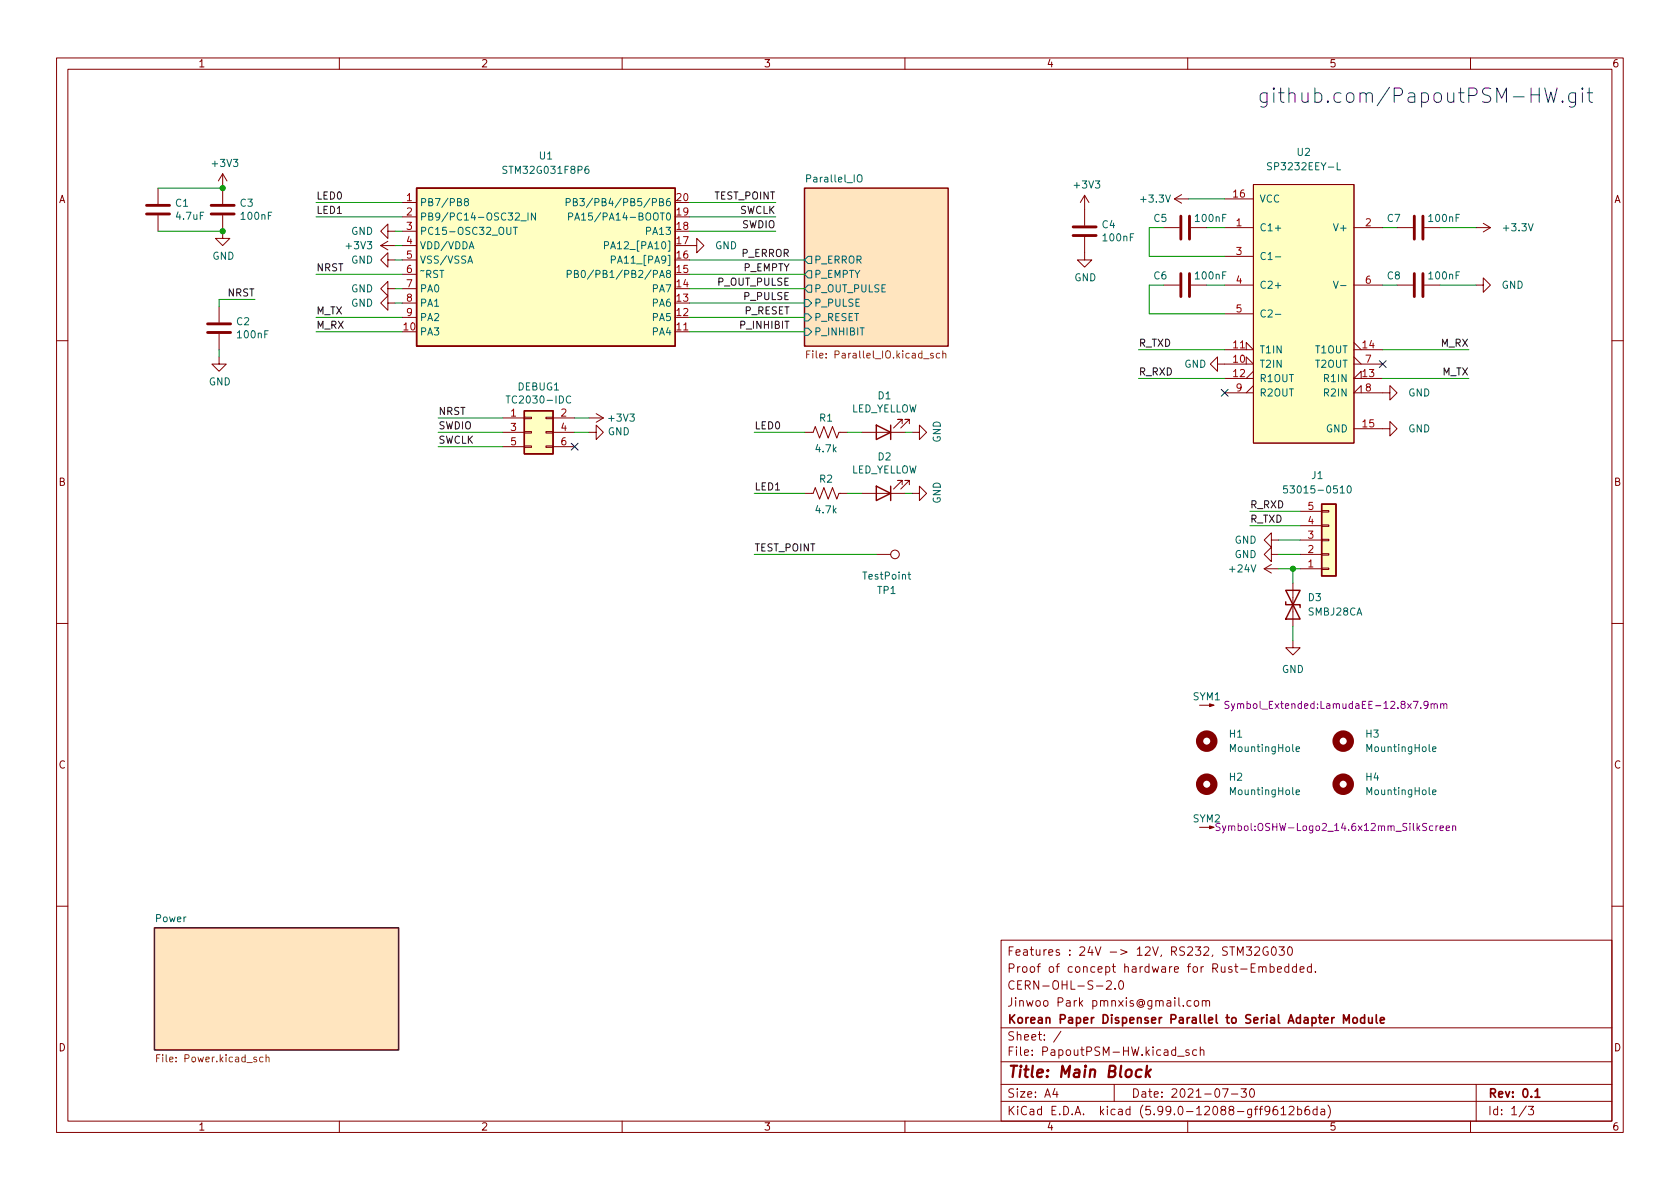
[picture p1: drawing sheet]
<svg xmlns="http://www.w3.org/2000/svg" width="297mm" height="210mm" viewBox="0 0 297 210" stroke-linecap="round" stroke-linejoin="round" font-family="sans-serif">
<g fill="none" stroke="#840000" stroke-width=".18">
<path d="M10 10.2h277v190.1h-277zM12 12.2h273v186.1h-273zM60 10.2v2M110 10.2v2M160 10.2v2M210 10.2v2M260 10.2v2M27.9 33.3v2.8M27.9 38.1v2.8M39.4 38.1v4.1h1.2l-1.2 1.2-1.3-1.2h1.3M39.4 30.7l-.8 1.3M39.4 30.7v5.4"/>
<path d="M39.4 30.7l.7 1.3M71.1 35.8h2.6M71.1 38.3h2.6M191.8 34.5l-.8 1.3M191.8 34.5v5.4M191.8 34.5l.7 1.3M207.6 35.2h2.6M207.6 35.2l1.3 .7M208.9 34.4l-1.3 .8M216.5 35.2h5.1M221.6 32.6h17.8v45.8h-17.8zM262.3 39.5l1.2 .8"/>
<path d="M38.7 54.2v2.8M38.7 59v2.8M67.3 43.4h2.5M67.3 43.4l1.3 .8M68.6 46v-1.3l-1.3 1.3 1.3 1.2v-1.2h1.2M68.6 40.9v-1.3l-1.3 1.3 1.3 1.3v-1.3h1.2M68.6 53.6v-1.3l-1.3 1.3 1.3 1.3v-1.3h1.2M68.6 51v-1.2l-1.3 1.2 1.3 1.3v-1.3h1.2M68.6 42.7l-1.3 .7M71.1 40.9h2.6M71.1 43.4h2.6M71.1 46h2.6"/>
<path d="M71.1 48.5h2.6M71.1 51h2.6M71.1 53.6h2.6M71.1 56.1h2.6M119.4 58.7h2.5M121.9 43.4h1.3v-1.2l1.3 1.2-1.3 1.3v-1.3M191.8 41.9v4.1h1.2l-1.2 1.2-1.3-1.2h1.3M205.7 50.4h2.8M205.7 40.3h2.8M210.6 50.4h2.8M210.6 40.3h2.8M216.5 50.4h5.1"/>
<path d="M216.5 40.3h5.1M216.5 45.3h5.1M216.5 55.5h5.1M239.4 50.4h5.1M239.4 40.3h5.1M247 50.4h2.8M247 40.3h2.8M251.8 50.4h2.8M251.8 40.3h2.8M261 50.4h1.3v-1.3l1.2 1.3-1.2 1.3v-1.3M261 40.3h2.5M263.5 40.3l-1.2 .7"/>
<path d="M10 60.2h2M38.7 63.1v1.3h1.3l-1.3 1.3-1.2-1.3h1.2M88.9 73.9h3.8M88.9 76.4h3.8M88.9 79h3.8M92.7 78.9h1.3v.2h-1.3zM92.7 76.3h1.3v.3h-1.3zM92.7 73.8h1.3v.2h-1.3zM96.5 78.9h1.3v.2h-1.3zM96.5 76.3h1.3v.3h-1.3zM96.5 73.8h1.3v.2h-1.3zM97.8 73.9h3.8"/>
<path d="M97.8 76.4h3.8M97.8 79h3.8M104.1 76.4h1.3v-1.2l1.3 1.2-1.3 1.3v-1.3M104.1 73.9h2.6M105.4 73.1l1.3 .8M106.7 73.9l-1.3 .8M142.2 76.4h1.6l.3-1 .8 2.1 .8-2.1 .7 2.1 .8-2.1 .8 2.1 .3-1.1h1.6M152.4 76.4h7.6M159.5 74.9v-.7h-.8h.8l-1.5 1.5M160.8 74.9v-.7h-.8h.8l-1.5 1.5M161.3 76.4h1.3v-1.2l1.2 1.2-1.2 1.3v-1.3M215.3 64.4v-1.3l-1.3 1.3 1.3 1.3v-1.3h6.3l-1.3-1.3v1.3"/>
<path d="M216.5 61.8h5.1l-1.3-1.2v1.2M216.5 66.9h5.1M216.5 69.5h5.1M221.6 65.7l-1.3 1.2M221.6 68.2l-1.3 1.3M239.4 75.8h6.3v-1.3l1.3 1.3-1.3 1.3v-1.3M239.4 64.4h5.1M239.4 61.8h5.1M239.4 60.6l1.3 1.2M239.4 63.1l1.3 1.3M240.7 69.5v-1.3l-1.3 1.3h6.3v-1.3l1.3 1.3-1.3 1.2v-1.2M240.7 66.9v-1.2l-1.3 1.2h5.1"/>
<path d="M285 60.2h2M142.2 87.2h1.6l.3-1 .8 2.1 .8-2.1 .7 2.1 .8-2.1 .8 2.1 .3-1.1h1.6M152.4 87.2h7.6M154.9 98h2.6M159.5 85.7v-.7h-.8h.8l-1.5 1.5M160.8 85.7v-.7h-.8h.8l-1.5 1.5M161.3 87.2h1.3v-1.2l1.2 1.2-1.2 1.3v-1.3M224.8 98v-1.2l-1.3 1.2 1.3 1.3v-1.3h1.3M224.8 95.5v-1.3l-1.3 1.3 1.3 1.3v-1.3h1.3M224.8 99.8l-1.3 .8M229.9 98h3.8M229.9 95.5h3.8"/>
<path d="M229.9 93h3.8M229.9 90.4h3.8M233.7 90.3h1.2v.2h-1.2zM233.7 92.8h1.2v.3h-1.2zM233.7 95.4h1.2v.2h-1.2zM233.7 97.9h1.2v.3h-1.2zM10 110.2h2M223.5 100.6l1.3 .7M223.5 100.6h2.6M228.6 113.3v1.2h1.3l-1.3 1.3-1.3-1.3h1.3M228.6 103.1v7.6M229.9 100.6h3.8"/>
<path d="M233.7 100.5h1.2v.2h-1.2zM285 110.2h2M212.1 124.7h2.5M212.1 146.3h2.5M10 160.2h2M177 166.3h108v32h-108zM195.6 173.6l.6-.2 .2 .2 .1 .3-.9 1h.9M197.1 174.8v.1M197.9 173.6l.2-.2a.81 .81 0 0 1 .6 .7 .81 .81 0 0 1-.3 .8h-.1a.81 .81 0 0 1-.4-1.3zM209.2 177.8v.1M210.6 177l-.5-.1-.2 .3v.4l.1 .3h.6M211.3 177l.3-.1 .3 .3v.4l-.3 .3h-.3l-.2-.3v-.4z"/>
<path d="M212.6 177.1l.2-.2 .3 .1 .1 .9M212.6 176.9v1M213.2 177.1l.2-.2 .4 .1 .1 .9M218.8 168.9v-1.5l.5 1.1 .5-1.1v1.5M220.4 167.4h.9l-.5 .6 .4 .1v.7l-.2 .1h-.4l-.2-.1M221.9 167.6l.5-.2 .2 .2 .1 .3-.9 1h.9M222.6 171.1l.2-.2 .3 .1 .1 .9M222.6 170.9v1M223.2 171.1l.2-.2 .4 .1 .1 .9M224.1 167.5a.74 .74 0 0 0-.9 .5 .74 .74 0 0 0 .6 .9l.4-.1v-.5h-.3M224.6 171l.4-.1 .3 .3v.4l-.2 .3h-.5M224.6 170.4v1.5"/>
<path d="M224.9 167.6l.2-.2a.81 .81 0 0 1 .6 .7 .81 .81 0 0 1-.3 .8h-.1a.81 .81 0 0 1-.4-1.3zM225.9 171.4l.7-.1-.1-.3-.4-.1-.2 .2v.8h.6M226.1 167.4h1l-.5 .6 .4 .1v.7l-.2 .1h-.4l-.3-.1M227.8 167.6l.2-.2a.81 .81 0 0 1 .6 .7 .81 .81 0 0 1-.3 .8h-.2a.81 .81 0 0 1-.3-1.3zM227.9 171l-.5-.1-.3 .3v.4l.2 .3h.6M227.9 170.4v1.5M229.2 171l-.4-.1-.3 .3v.4l.1 .3h.6M229.2 170.4v1.5M229.9 171.4l.7-.1-.1-.3-.4-.1-.2 .2v.8h.6M231.9 171l-.5-.1-.3 .3v.4l.2 .3h.6M231.9 170.4v1.5M232.6 171.8v.1"/>
<path d="M285 160.2h2M60 198.3v2M110 198.3v2M160 198.3v2M177 194.8h108M177 191.8h108M177 187.8h108M177 181.8h108M186.5 192.5l-.4 1h1M186.9 193v1M187.6 182.4l-1.3 1.9M197 191.8v3"/>
<path d="M208.2 186.8h1.2M210 198.3v2M210.2 185.7l-.3-.1-.3 .2 .1 .3 .5 .1v.4h-.6M211.6 185.7l-.5-.1-.2 .3v.4l.1 .3h.6M212.2 185.8l.2-.2 .4 .1 .1 .9M212.2 185.1v1.5M216.1 192.5h1l-.6 1.5M217.7 193.5h1.2M219.4 192.5h1l-.5 .6 .4 .1v.7l-.2 .1h-.5l-.2-.1M221.1 192.7l.2-.2a.81 .81 0 0 1 .6 .7 .81 .81 0 0 1-.3 .8h-.2a.81 .81 0 0 1-.3-1.3zM224.5 196.3l-.3 .3-.4-.1-.2-.2 .2-.6 .4-.1 .2 .2a.99 .99 0 0 1-.3 1.3h-.3M225.8 195.6a.59 .59 0 0 0-.7 .7v.5l.1 .3h.4l.3-.1v-.5l-.1-.2-.4-.1-.3 .3"/>
<path d="M226.5 196.1l.4-.5v1.5M226.5 197.1h.9M227.9 195.8l.6-.2 .2 .2 .1 .3-.9 1h.9M229.4 196.2l.5-.1 .2 .3v.4l-.1 .3h-.6M229.4 195.6v1.5M231.4 195.6a.59 .59 0 0 0-.7 .7v.5l.2 .3h.4l.2-.1 .1-.5-.2-.2-.4-.1-.3 .3M232.9 196.2l-.5-.1-.3 .3v.4l.2 .3h.6M232.9 195.6v1.5M233.6 196.2h.5l.1 .9M234.2 196.5l-.5 .1a.29 .29 0 0 0-.2 .2 .29 .29 0 0 0 .2 .3h.5M234.8 195.4a1.72 1.72 0 0 1 0 2.3M260 198.3v2"/>
<path d="M261 191.8v6.5M269.9 195.6l-1.3 1.9M270.2 195.6h1l-.6 .6 .5 .1v.7l-.2 .1h-.5l-.2-.1"/>
<circle cx="158.2" cy="98" r=".76"/>
</g>
<path d="M241.3 179.4v1.5M242 179.9l.1 1h.3l.2-.1M242.6 179.9v1M243.3 179.4v1.3l.3 .2M237.6 180.9v-1.5l.5 1.1 .5-1.1v1.5M239.3 180l.4-.1 .3 .3v.4l-.3 .3h-.4l-.1-.3v-.4zM241.3 180l-.5-.1-.2 .3v.4l.1 .3h.6M244.1 180.4l.7-.1-.1-.3-.4-.1-.2 .2v.8h.6M271.4 193l.4-.5v1.5M271.4 194h.9" fill="none" stroke="#840000" stroke-width=".3"/>
<path d="M201.9 189.2a.66 .66 0 0 0-1 .3l-.1 .6 .2 .3 .1 .1 .6-.1M202.8 188.5l-.2 2M202.8 189.7l.5 .8M203.5 189.1l-.9 .8" fill="none" stroke="#840000" stroke-width=".4"/>
<g fill="#ffe5bf" stroke="#ffe5bf" stroke-width=".18">
<path d="M142.2 33.3h25.4v27.9h-25.4z"/>
<path d="M27.3 164.1h43.2v21.6h-43.2z"/>
</g>
<path d="M73.7 33.3h45.7v27.9h-45.7zM142.2 33.3h25.4v27.9h-25.4zM92.7 72.6h5.1v7.7h-5.1zM154.9 75.2l2.6 1.2-2.6 1.3zM157.5 75.2v2.5M154.9 86l2.6 1.2-2.6 1.3zM157.5 86v2.5M233.7 89.1h2.5v12.7h-2.5zM227.3 106.4v.5h2.6v.5M227.3 104.4h2.6l-2.6 5.1h2.6z" fill="none" stroke="#840000" stroke-width=".25"/>
<g fill="none" stroke="#006464" stroke-width=".18">
<path d="M82.3 35.7l-.2-.3 .1-.2 .1-.1 .4 .1 .1 .2v.1l-.6 .2-.1 .2 .1 .4 .1 .1 .4-.1 .1-.2v-.3l-.2-.1M92.1 39h1M93.4 37.7v1.2M94.7 37.7v1.2l-.7-1.2v1.2M100.1 35.8l.6-.1 .1-.2v-.3l-.7-.1v1.3M100.5 38.3h.6l.2-.2-.1-.3-.7-.1v1.2M101.4 35.7h.5l.1-.2v-.3l-.6-.1v1.3h.5l.1-.1 .1-.3-.3-.3M101.6 38.9l.4-1.2 .5 1.2M101.7 38.6h.6M102.5 35.1h.8l-.4 .5 .4 .1v.6l-.2 .1-.6-.1M151.6 31.1l.3-.2a.43 .43 0 0 1 .5 .4v.5a.42 .42 0 0 1-.4 .4 .42 .42 0 0 1-.4-.4zM224.8 28.8h-.5l-.1 .1v.3l.5 .3 .1 .3-.2 .2h-.5"/>
<path d="M236.4 28.8v1.2h.6M82.7 46.5l.4-1.2 .5 1.2M89.6 40.2v1l.2 .3 .4-.1 .1-.2v-1M90.8 40.2h.7M91.1 40.2v1.3M100.3 48.5l.6-.1 .1-.2v-.3l-.7-.1v1.3M101.6 48.4h.5l.1-.2v-.3l-.6-.1v1.3h.4l.2-.1 .1-.3-.3-.3M103 47.9l.1-.1a.68 .68 0 0 1 .4 .6 .68 .68 0 0 1-.4 .7 .84 .84 0 0 1-.1-1.2zM106.9 43.4l.6-.1 .1-.1-.1-.3-.6-.2v1.3M108.1 45.9h.6l.1-.2v-.3l-.7-.1v1.2M142.2 53h.7l.6 .6-.6 .6h-.7zM142.2 55.5h.7l.6 .6-.6 .7h-.7z"/>
<path d="M142.2 58h.7l.6 .7-.6 .6h-.7zM142.9 45.3h.6v1.3h-.6l-.7-.6zM142.9 50.4h.6v1.3h-.6l-.7-.7zM142.9 47.9h.6v1.2h-.6l-.7-.6zM225.5 45.4h1M225.5 55.6h1M235.8 49.7l.4 1.3 .4-1.3M237 50.5h1M89.5 70h.7M100.9 70.1a.6 .6 0 0 0-.8 .5 .6 .6 0 0 0 .6 .7l.2-.1M227.6 85.9h-.6l-.1 .6 .2-.1 .4 .1 .2 .1-.1 .5-.2 .1-.5-.1M238.3 86l.2-.1a.68 .68 0 0 1 .4 .6 .68 .68 0 0 1-.4 .7l-.2-.1-.1-.4z"/>
<path d="M160.5 101.6h.5M160.7 101.2v1l.3 .2M229.2 132.5l.6-.1-.1-.3h-.4l-.1 .1v.6h.5M253.3 132.5l.6-.1-.1-.3h-.3l-.2 .1 .1 .6h.4M229.2 140.1l.6-.1-.1-.3h-.4l-.1 .2v.6h.5M253.3 140.1l.6-.1-.1-.3h-.3l-.2 .2 .1 .6h.4"/>
</g>
<path d="M142.6 62.6h.4M143.2 62h-.6v1.3M166.1 62.5h-.3l-.3 .2 .2 .6h.4M166.7 62.6l.2-.1h.3v.8M166.7 62v1.3M27.7 187.1h.4M28.3 186.5h-.6v1.3M46.5 187l-.4-.1-.2 .3 .1 .5h.5M47 187l.2-.1 .3 .1 .1 .8M47 186.5v1.3" fill="none" stroke="#725600" stroke-width=".18"/>
<path d="M27.3 164.1h43.2v21.6h-43.2z" fill="none" stroke="#480000" stroke-width=".25"/>
<g fill="none" stroke="#840000" stroke-width="1.3">
<circle cx="213.4" cy="138.7" r="1.27"/>
<circle cx="213.4" cy="131.1" r="1.27"/>
<circle cx="237.5" cy="131.1" r="1.27"/>
<circle cx="237.5" cy="138.7" r="1.27"/>
</g>
<g fill="#840000" stroke="#840000" stroke-width=".18">
<path d="M213.9 146l.7 .3-.7 .3z"/>
<path d="M213.9 124.5l.7 .2-.7 .3z"/>
</g>
<g fill="none" stroke="#840084" stroke-width=".18">
<path d="M217.3 124.1l-.5-.1-.2 .1v.4l.6 .2 .1 .3-.3 .3-.4-.1M217.7 124.4l.3 .9M218.3 124.4l-.4 1.2-.2 .1M253 124.6l.2-.2 .3 .1 .1 .8M253 124.4v.9M253.6 124.6l.2-.2 .3 .1v.8M254.7 124.6l.2-.2 .3 .1 .1 .8M254.7 124.4v.9M255.3 124.6l.2-.2 .3 .1v.8M215.7 145.7l-.5-.1-.2 .2 .1 .3 .6 .3v.4l-.2 .1-.5-.1M216.1 146l.3 .9M216.7 146l-.4 1.2-.2 .1"/>
<path d="M254.6 146.4l.6-.1-.1-.2-.3-.1-.2 .2 .1 .6h.4M255.7 146.4l.6-.1-.1-.2-.3-.1-.2 .2 .1 .6h.4M256.8 146.1l.2-.1 .3 .1 .1 .8M256.8 146v.9"/>
</g>
<g fill="none" stroke="#840000" stroke-width=".51">
<path d="M25.9 37.8h4.1M25.9 36.3h4.1M37.3 37.8h4.1M37.3 36.3h4.1M208.8 38.2v4.1M210.3 38.2v4.1M250.1 38.2v4.1M251.6 38.2v4.1M36.7 58.8h4.1M36.7 57.3h4.1M189.7 41.7h4.1M189.7 40.1h4.1"/>
<path d="M208.8 48.4v4M210.3 48.4v4M250.1 48.4v4M251.6 48.4v4"/>
</g>
<g fill="#ffffc2" stroke="#ffffc2" stroke-width=".18">
<path d="M92.7 72.6h5.1v7.7h-5.1z"/>
<path d="M73.7 33.3h45.7v27.9h-45.7z"/>
<path d="M221.6 32.6h17.8v45.8h-17.8z"/>
<path d="M233.7 89.1h2.5v12.7h-2.5z"/>
</g>
<path d="M273.1 15.6l.6 2.5 .5-1.8 .5 1.8 .6-2.5M276.3 17.9l.1 .1-.1 .1-.2-.1 .2-.1v.2M278.6 16.4v2.1a.69 .69 0 0 1-1.1 .3M278.6 16.5l-.8-.1-.4 .5v.7l.2 .4 .2 .1 .8-.1M279.8 15.6l-.1 .1 .1 .1 .1-.1-.1-.1v.2M279.8 16.4v1.7M280.6 16.4h1M281 15.6v2.1l.1 .3 .5 .1" fill="none" stroke="#0000c2" stroke-width=".18"/>
<g fill="none" stroke="#009600" stroke-width=".18">
<path d="M27.9 33.3h11.5M55.9 35.8h15.2M55.9 38.3h15.2M121.9 35.8h15.3M121.9 38.3h15.3M210.2 35.2h6.3M27.9 40.9h11.5M45.1 53h-6.4v1.2M55.9 56.1h15.2M55.9 58.7h15.2M55.9 48.5h15.2M69.8 40.9h1.3"/>
<path d="M69.8 51h1.3M69.8 53.6h1.3M69.8 43.4h1.3M69.8 46h1.3M121.9 40.9h15.3M121.9 51h20.3M121.9 53.6h20.3M121.9 56.1h20.3M121.9 58.7h20.3M121.9 48.5h20.3M121.9 46h20.3M205.7 40.3h-2.5v5h13.3"/>
<path d="M205.7 50.4h-2.5v5.1h13.3M213.4 40.3h3.1M213.4 50.4h3.1M244.5 40.3h2.5M244.5 50.4h2.5M254.6 40.3h6.4M254.6 50.4h6.4M38.7 61.8v1.3M77.5 73.9h11.4M77.5 76.4h11.4M77.5 79h11.4M101.6 73.9h2.5"/>
<path d="M101.6 76.4h2.5M133.3 76.4h8.9M149.9 76.4h2.5M160 76.4h1.3M201.3 66.9h15.2M201.3 61.8h15.2M244.5 66.9h15.2M244.5 61.8h15.2M133.3 87.2h8.9M133.3 98h21.6M149.9 87.2h2.5M160 87.2h1.3"/>
<path d="M221 90.4h8.9M221 93h8.9M226.1 98h3.8M226.1 95.5h3.8M226.1 100.6h3.8M228.6 100.6v2.5M228.6 110.7v2.6"/>
</g>
<path d="M101 78.4l1.2 1.2M102.2 78.4l-1.2 1.2M215.9 68.9l1.2 1.2M217.1 68.9l-1.2 1.2M243.9 63.8l1.2 1.2M245.1 63.8l-1.2 1.2" fill="none" stroke="#000084" stroke-width=".18"/>
<g fill="#009600" stroke="#009600" stroke-width=".18">
<circle cx="39.4" cy="33.3" r=".46"/>
<circle cx="39.4" cy="40.9" r=".46"/>
<circle cx="228.6" cy="100.6" r=".46"/>
</g>
<text font-size="3.5" fill="#0000c2" x="222.2" y="18.2">github.com/PapoutPSM-HW.git</text>
<text font-size="2.8" fill="#840000" x="178" y="190.6">Title: Main Block</text>
<g font-size="2.1" fill="#840000">
<text x="178" y="169">Features : 24V -&gt; 12V, RS232, STM32G030</text>
<text x="178" y="172">Proof of concept hardware for Rust-Embedded.</text>
<text x="178" y="175">CERN-OHL-S-2.0</text>
<text x="178" y="178">Jinwoo Park pmnxis@gmail.com</text>
<text x="178" y="184">Sheet: /</text>
<text x="178" y="181">Korean Paper Dispenser Parallel to Serial Adapter Module</text>
<text x="178" y="186.7">File: PapoutPSM-HW.kicad_sch</text>
<text x="178" y="197.2">KiCad E.D.A. kicad (5.99.0-12088-gff9612b6da)</text>
<text x="178" y="194.1">Size: A4</text>
<text x="200" y="194.1">Date: 2021-07-30</text>
<text x="263" y="194.1">Rev: 0.1</text>
<text x="263" y="197.2">Id: 1/3</text>
</g>
<g font-size="1.8" fill="#840000">
<text x="35" y="11.9">1</text>
<text x="85" y="11.9">2</text>
<text x="135" y="11.9">3</text>
<text x="185" y="11.9">4</text>
<text x="235" y="11.9">5</text>
<text x="285" y="11.9">6</text>
<text x="10.3" y="35.9">A</text>
<text x="285.3" y="35.9">A</text>
<text x="10.3" y="85.9">B</text>
<text x="285.3" y="85.9">B</text>
<text x="10.3" y="135.9">C</text>
<text x="285.3" y="135.9">C</text>
<text x="10.3" y="185.9">D</text>
<text x="285.3" y="185.9">D</text>
<text x="35" y="199.9">1</text>
<text x="85" y="199.9">2</text>
<text x="135" y="199.9">3</text>
<text x="185" y="199.9">4</text>
<text x="235" y="199.9">5</text>
<text x="285" y="199.9">6</text>
</g>
<g font-size="1.8" fill="#006464">
<text x="37.7" y="29.5">+3V3</text>
<text x="95.4" y="28.2">U1</text>
<text x="229.4" y="27.6">U2</text>
<text x="89.4" y="30.7">STM32G031F8P6</text>
<text x="142.9" y="32.2">Parallel_IO</text>
<text x="190.1" y="33.3">+3V3</text>
<text x="201.9" y="35.8">+3.3V</text>
<text x="222.6" y="35.8">VCC</text>
<text x="224.8" y="30.1">SP3232EEY-L</text>
<text x="31" y="36.5">C1</text>
<text x="31.3" y="38.9">4.7uF</text>
<text x="42.5" y="36.5">C3</text>
<text x="42.7" y="38.9">100nF</text>
<text x="62.1" y="41.5">GND</text>
<text x="74.2" y="36.4">PB7/PB8</text>
<text x="74.2" y="39">PB9/PC14-OSC32_IN</text>
<text x="74.2" y="41.5">PC15-OSC32_OUT</text>
<text x="102.9" y="39">PA15/PA14-BOOT0</text>
<text x="103.6" y="36.4">PB3/PB4/PB5/PB6</text>
<text x="114.4" y="41.5">PA13</text>
<text x="194.9" y="40.4">C4</text>
<text x="204" y="39.2">C5</text>
<text x="211.5" y="39.2">100nF</text>
<text x="222.6" y="40.9">C1+</text>
<text x="236.2" y="40.9">V+</text>
<text x="245.3" y="39.2">C7</text>
<text x="252.7" y="39.2">100nF</text>
<text x="266" y="40.9">+3.3V</text>
<text x="37.5" y="45.9">GND</text>
<text x="61.3" y="44.1">+3V3</text>
<text x="62.1" y="46.6">GND</text>
<text x="74.2" y="44.1">VDD/VDDA</text>
<text x="74.2" y="46.6">VSS/VSSA</text>
<text x="107.9" y="44.1">PA12_[PA10]</text>
<text x="108.8" y="46.6">PA11_[PA9]</text>
<text x="126.4" y="44.1">GND</text>
<text x="143.9" y="46.6">P_ERROR</text>
<text x="195.1" y="42.7">100nF</text>
<text x="222.6" y="46">C1-</text>
<text x="62.1" y="51.7">GND</text>
<text x="74.2" y="49.1">~RST</text>
<text x="74.2" y="51.7">PA0</text>
<text x="103.6" y="49.1">PB0/PB1/PB2/PA8</text>
<text x="115.4" y="51.7">PA7</text>
<text x="143.9" y="51.7">P_OUT_PULSE</text>
<text x="143.9" y="49.1">P_EMPTY</text>
<text x="189.9" y="49.7">GND</text>
<text x="204" y="49.4">C6</text>
<text x="211.5" y="49.4">100nF</text>
<text x="222.6" y="51">C2+</text>
<text x="245.3" y="49.4">C8</text>
<text x="252.7" y="49.4">100nF</text>
<text x="265.5" y="51">GND</text>
<text x="41.8" y="57.5">C2</text>
<text x="42.1" y="59.8">100nF</text>
<text x="62.1" y="54.2">GND</text>
<text x="74.2" y="59.3">PA3</text>
<text x="74.2" y="54.2">PA1</text>
<text x="74.2" y="56.8">PA2</text>
<text x="115.4" y="59.3">PA4</text>
<text x="115.4" y="56.8">PA5</text>
<text x="115.4" y="54.2">PA6</text>
<text x="143.9" y="54.2">P_PULSE</text>
<text x="143.9" y="56.8">P_RESET</text>
<text x="143.9" y="59.3">P_INHIBIT</text>
<text x="222.6" y="56.1">C2-</text>
<text x="209.4" y="65">GND</text>
<text x="222.6" y="65">T2IN</text>
<text x="222.6" y="62.5">T1IN</text>
<text x="232.6" y="62.5">T1OUT</text>
<text x="232.6" y="65">T2OUT</text>
<text x="36.9" y="68.1">GND</text>
<text x="90.3" y="71.3">TC2030-IDC</text>
<text x="91.6" y="69">DEBUG1</text>
<text x="155.3" y="70.6">D1</text>
<text x="222.6" y="67.6">R1OUT</text>
<text x="222.6" y="70.1">R2OUT</text>
<text x="234.3" y="67.6">R1IN</text>
<text x="234.3" y="70.1">R2IN</text>
<text x="249" y="70.1">GND</text>
<text x="107.4" y="77">GND</text>
<text x="107.8" y="74.5">+3V3</text>
<text x="144.9" y="74.5">R1</text>
<text x="150.3" y="72.9">LED_YELLOW</text>
<text x="234.4" y="76.4">GND</text>
<text x="249" y="76.4">GND</text>
<text x="144.3" y="80">4.7k</text>
<text x="150.3" y="83.7">LED_YELLOW</text>
<text x="155.3" y="81.4">D2</text>
<text x="166.3" y="78.3" transform="rotate(-90 166.3 78.3)">GND</text>
<text x="144.9" y="85.3">R2</text>
<text x="166.3" y="89.1" transform="rotate(-90 166.3 89.1)">GND</text>
<text x="228.2" y="87.2">53015-0510</text>
<text x="231.9" y="84.7">J1</text>
<text x="144.3" y="90.8">4.7k</text>
<text x="217.5" y="101.2">+24V</text>
<text x="218.3" y="98.7">GND</text>
<text x="218.3" y="96.1">GND</text>
<text x="152.8" y="102.5">TestPoint</text>
<text x="155.2" y="105">TP1</text>
<text x="231.3" y="106.3">D3</text>
<text x="231.3" y="108.8">SMBJ28CA</text>
<text x="226.6" y="119">GND</text>
<text x="211" y="123.8">SYM1</text>
<text x="217.4" y="130.4">H1</text>
<text x="241.5" y="130.4">H3</text>
<text x="217.7" y="133">MountingHole</text>
<text x="241.9" y="133">MountingHole</text>
<text x="217.4" y="138">H2</text>
<text x="217.7" y="140.6">MountingHole</text>
<text x="241.5" y="138">H4</text>
<text x="241.9" y="140.6">MountingHole</text>
<text x="211" y="145.4">SYM2</text>
<text x="27.5" y="163.1">Power</text>
</g>
<g font-size="1.8" fill="#0f0f0f">
<text x="55.9" y="35.3">LED0</text>
<text x="126.2" y="35.3">TEST_POINT</text>
<text x="55.9" y="37.8">LED1</text>
<text x="130.7" y="37.8">SWCLK</text>
<text x="131.2" y="40.3">SWDIO</text>
<text x="55.9" y="48">NRST</text>
<text x="131.1" y="45.4">P_ERROR</text>
<text x="131.4" y="48">P_EMPTY</text>
<text x="40.3" y="52.4">NRST</text>
<text x="126.9" y="50.5">P_OUT_PULSE</text>
<text x="131.6" y="53">P_PULSE</text>
<text x="55.9" y="58.1">M_RX</text>
<text x="55.9" y="55.6">M_TX</text>
<text x="131.1" y="58.1">P_INHIBIT</text>
<text x="131.6" y="55.6">P_RESET</text>
<text x="201.3" y="61.3">R_TXD</text>
<text x="254.8" y="61.3">M_RX</text>
<text x="201.3" y="66.4">R_RXD</text>
<text x="255" y="66.4">M_TX</text>
<text x="77.5" y="75.9">SWDIO</text>
<text x="77.5" y="73.4">NRST</text>
<text x="133.3" y="75.9">LED0</text>
<text x="77.5" y="78.4">SWCLK</text>
<text x="133.3" y="86.7">LED1</text>
<text x="221" y="89.9">R_RXD</text>
<text x="221" y="92.4">R_TXD</text>
<text x="133.3" y="97.5">TEST_POINT</text>
</g>
<g font-size="1.8" fill="#a90000">
<text x="71.9" y="35.6">1</text>
<text x="119.7" y="35.6">20</text>
<text x="218.1" y="34.9">16</text>
<text x="71.9" y="38.1">2</text>
<text x="71.9" y="40.6">3</text>
<text x="119.7" y="40.6">18</text>
<text x="119.7" y="38.1">19</text>
<text x="218.6" y="40">1</text>
<text x="241.4" y="40">2</text>
<text x="71.9" y="43.2">4</text>
<text x="71.9" y="45.7">5</text>
<text x="119.7" y="45.7">16</text>
<text x="119.7" y="43.2">17</text>
<text x="218.6" y="45.1">3</text>
<text x="71.9" y="48.3">6</text>
<text x="71.9" y="50.8">7</text>
<text x="71.9" y="53.3">8</text>
<text x="119.7" y="53.3">13</text>
<text x="119.7" y="50.8">14</text>
<text x="119.7" y="48.3">15</text>
<text x="218.6" y="50.2">4</text>
<text x="241.4" y="50.2">6</text>
<text x="71.4" y="58.4">10</text>
<text x="71.9" y="55.9">9</text>
<text x="119.7" y="58.4">11</text>
<text x="119.7" y="55.9">12</text>
<text x="218.6" y="55.2">5</text>
<text x="218.1" y="64.1">10</text>
<text x="218.1" y="61.6">11</text>
<text x="241" y="61.6">14</text>
<text x="241.4" y="64.1">7</text>
<text x="218.1" y="66.7">12</text>
<text x="218.6" y="69.2">9</text>
<text x="241" y="66.7">13</text>
<text x="241.4" y="69.2">8</text>
<text x="90.3" y="73.7">1</text>
<text x="90.3" y="76.2">3</text>
<text x="99.2" y="73.7">2</text>
<text x="99.2" y="76.2">4</text>
<text x="241" y="75.6">15</text>
<text x="90.3" y="78.7">5</text>
<text x="99.2" y="78.7">6</text>
<text x="231.3" y="95.2">3</text>
<text x="231.3" y="92.7">4</text>
<text x="231.3" y="90.2">5</text>
<text x="231.3" y="100.3">1</text>
<text x="231.3" y="97.8">2</text>
</g>
<g font-size="1.8" fill="#725600">
<text x="143.8" y="63.4">File: Parallel_IO.kicad_sch</text>
<text x="28.4" y="187.8">File: Power.kicad_sch</text>
</g>
<g font-size="1.8" fill="#840084">
<text x="218.4" y="125.3">Symbol_Extended:LamudaEE-12.8x7.9mm</text>
<text x="216.8" y="146.9">Symbol:OSHW-Logo2_14.6x12mm_SilkScreen</text>
</g>
</svg>
